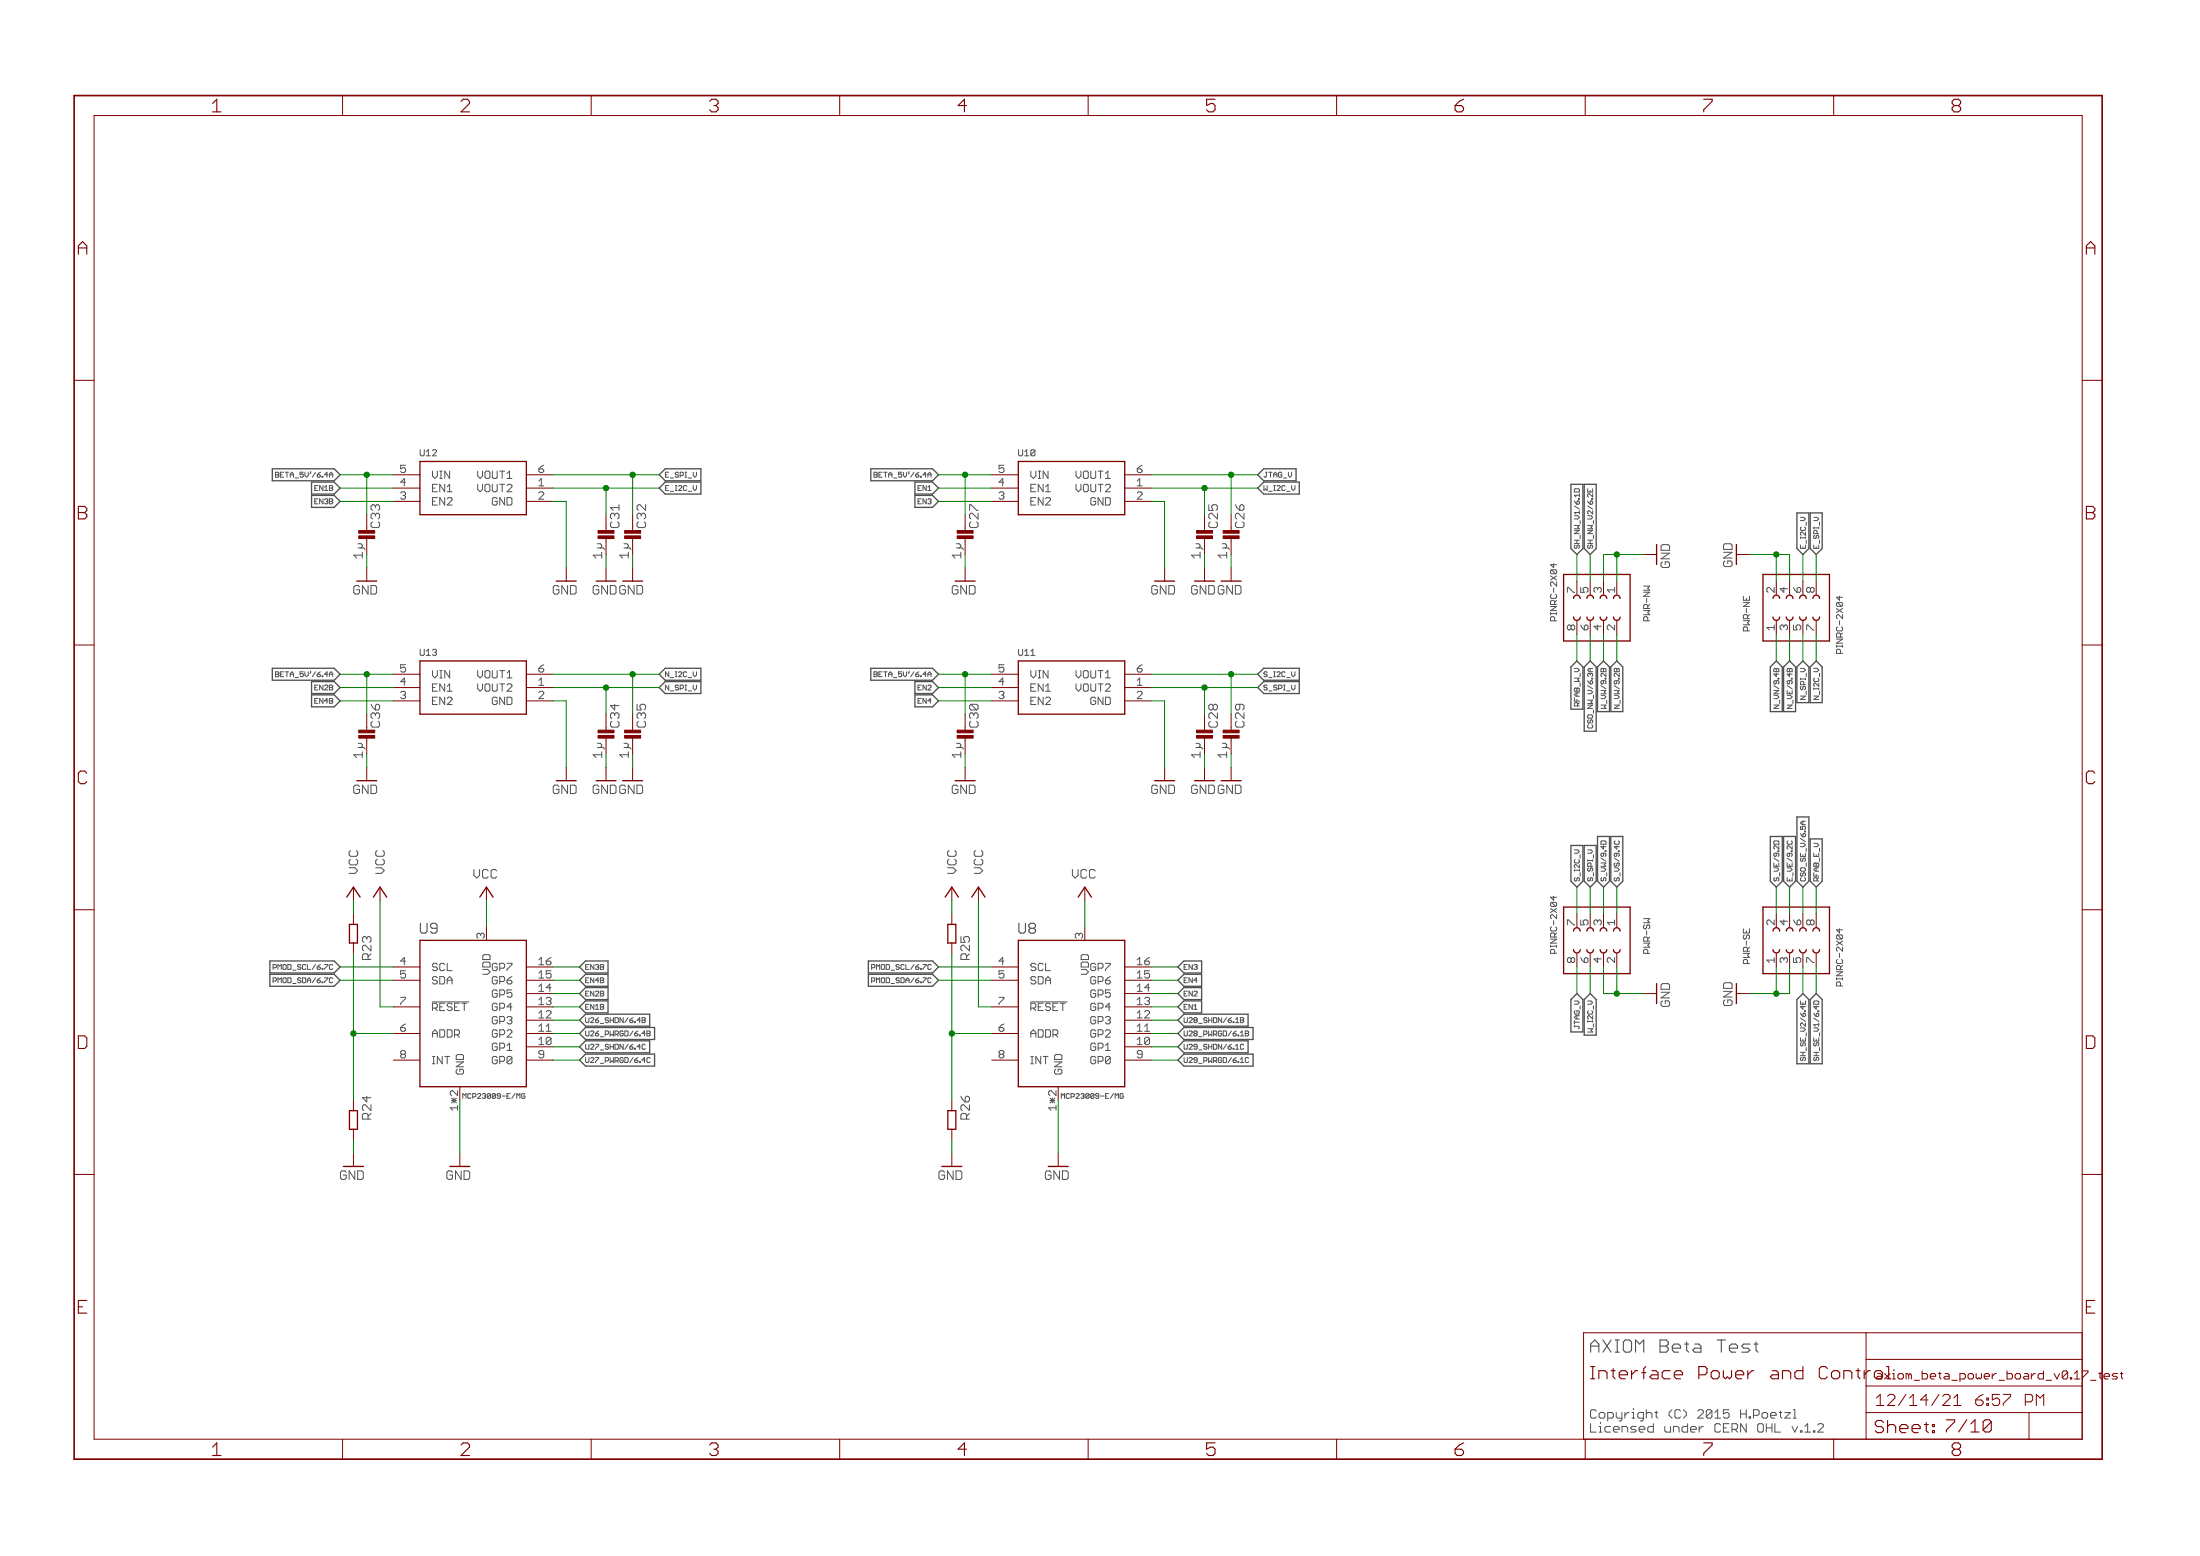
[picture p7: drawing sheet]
<svg xmlns="http://www.w3.org/2000/svg" width="420mm" height="297mm" viewBox="0 0 420 297" stroke-linecap="round" stroke-linejoin="round" font-family="sans-serif">
<g fill="none" stroke="#505050" stroke-width=".19">
<path d="M333 119.9v.5h1.1M333.7 119.9v.5M300.7 134.3v.5h.9M301.3 134.3v.5M303.2 138.5v.3l.2 .2h.6l.2-.2v-.3M52.2 184.7h.4M52.2 187.3h.4M52.6 184.1h-.4v1M52.6 186.7h-.4v.9M82.5 191.3h7.1M123.1 199.3l.1 .2M123.1 194.3l.1 .1-.1 .4 .1 .3-.1 .1"/>
<path d="M124 196.8l.2 .2-.2 .3 .2 .3-.2 .2M166.5 184.7h.4M166.5 187.3h.4M166.9 184.1h-.4v1M166.9 186.7h-.4v.9M196.8 191.3h7M237.4 199.3l.1 .2M237.4 194.3l.1 .1-.1 .4 .1 .3-.1 .1M238.3 196.8l.2 .2-.2 .3 .2 .3-.2 .2M301.6 196.2l-.1 .2M333 183.3v.6h1.1M333.7 183.3v.6"/>
<path d="M89 208.8l-.3 .3-.3-.3v.9M123.2 200.1l-.1 .2M123.7 201.9h.3l.2 .2M124.2 202.7l-.2 .1h-.3M203.3 208.8l-.3 .3-.3-.3v.9M237.5 200.1l-.1 .2M238 201.9h.3l.2 .2M238.5 202.7l-.2 .1h-.3M343.9 202v.3l.1 .2 .3-.2v-.3M344.8 202v.3l-.2 .2M346.4 202v.3l.2 .2 .3-.2v-.3M347.3 202v.3l-.1 .2"/>
<path d="M347.4 271.8h.6l.2 .2v.3l-1 1.1h1"/>
</g>
<g fill="none" stroke="#505050" stroke-width=".25">
<path d="M52 89.5h11.8l1.2 1.1-1.2 1.2h-11.8zM59.5 94.6h4.3l1.2 1.1-1.2 1.2h-4.3zM59.5 92h4.3l1.2 1.2-1.2 1.1h-4.3zM125.9 93.2l1.1-1.2h6.9v2.3h-6.9zM125.9 90.6l1.1-1.1h6.9v2.3h-6.9zM166.3 89.5h11.8l1.1 1.1-1.1 1.2h-11.8zM174.7 94.6h3.4l1.1 1.1-1.1 1.2h-3.4zM174.7 92h3.4l1.1 1.2-1.1 1.1h-3.4zM240.2 93.2l1.1-1.2h6.8v2.3h-6.8zM240.2 90.6l1.1-1.1h6.2v2.3h-6.2zM300 92.5h2.3v12.2l-1.1 1.2-1.2-1.2zM302.6 92.5h2.2v12.2l-1.1 1.2-1.1-1.2z"/>
<path d="M343.2 97.9h2.3v6.8l-1.2 1.2-1.1-1.2zM345.7 97.9h2.3v6.8l-1.1 1.2-1.2-1.2zM52 127.6h11.8l1.2 1.1-1.2 1.2h-11.8zM59.5 130.1h4.3l1.2 1.2-1.2 1.1h-4.3zM59.5 132.7h4.3l1.2 1.1-1.2 1.1h-4.3zM125.9 128.7l1.1-1.1h6.9v2.3h-6.9zM127 130.1h6.9v2.3h-6.9l-1.1-1.1zM166.3 127.6h11.8l1.1 1.1-1.1 1.2h-11.8zM174.7 132.7h3.4l1.1 1.1-1.1 1.1h-3.4zM174.7 130.1h3.4l1.1 1.2-1.1 1.1h-3.4zM240.2 128.7l1.1-1.1h6.8v2.3h-6.8zM241.3 130.1h6.8v2.3h-6.8l-1.1-1.1z"/>
<path d="M301.2 126.2l1.1 1.1v8.1h-2.3v-8.1zM303.7 126.2l1.1 1.1v12.3h-2.2v-12.3zM306.2 126.2l1.2 1.1v8.5h-2.3v-8.5zM308.8 126.2l1.1 1.1v8.5h-2.3v-8.5zM339.2 126.2l1.2 1.1v8.5h-2.3v-8.5zM341.8 126.2l1.1 1.1v8.5h-2.3v-8.5zM344.3 126.2l1.2 1.1v6.8h-2.3v-6.8zM346.9 126.2l1.1 1.1v6.8h-2.3v-6.8zM305.1 159.7h2.3v8.5l-1.2 1.2-1.1-1.2zM307.6 159.7h2.3v8.5l-1.1 1.2-1.2-1.2zM338.1 159.7h2.3v8.5l-1.2 1.2-1.1-1.2zM340.6 159.7h2.3v8.5l-1.1 1.2-1.2-1.2z"/>
<path d="M343.2 156h2.3v12.2l-1.2 1.2-1.1-1.2zM300 161.4h2.3v6.8l-1.1 1.2-1.2-1.2zM302.6 161.4h2.2v6.8l-1.1 1.2-1.1-1.2zM345.7 160.1h2.3v8.1l-1.1 1.2-1.2-1.2zM51.5 183.5h12.3l1.2 1.1-1.2 1.1h-12.3zM51.5 186h12.3l1.2 1.1-1.2 1.2h-12.3zM110.7 184.6l1.1-1.1h4.3v2.2h-4.3zM110.7 187.1l1.1-1.1h4.3v2.3h-4.3zM110.7 189.7l1.1-1.2h4.3v2.3h-4.3zM110.7 192.2l1.1-1.1h4.3v2.3h-4.3zM110.7 197.3l1.1-1.1h13.2v2.2h-13.2zM111.8 198.7h12.3v2.3h-12.3l-1.1-1.2z"/>
<path d="M111.8 193.6h12.3v2.3h-12.3l-1.1-1.1zM165.8 183.5h12.3l1.1 1.1-1.1 1.1h-12.3zM165.8 186h12.3l1.1 1.1-1.1 1.2h-12.3zM225 197.3l1.1-1.1h13.2v2.2h-13.2zM225 199.8l1.1-1.1h12.3v2.3h-12.3zM226.1 183.5h3.4v2.2h-3.4l-1.1-1.1zM226.1 186h3.4v2.3h-3.4l-1.1-1.2zM226.1 188.5h3.4v2.3h-3.4l-1.1-1.1zM226.1 191.1h3.4v2.3h-3.4l-1.1-1.2zM226.1 193.6h12.3v2.3h-12.3l-1.1-1.1zM301.2 189.7l1.1 1.1v6.2h-2.3v-6.2zM303.7 189.7l1.1 1.1v6.8h-2.2v-6.8z"/>
<path d="M344.3 189.7l1.2 1.1v12.3h-2.3v-12.3zM346.9 189.7l1.1 1.1v12.3h-2.3v-12.3zM110.7 202.4l1.1-1.2h13.2v2.3h-13.2zM225 202.4l1.1-1.2h13.2v2.3h-13.2z"/>
</g>
<g fill="none" stroke="#800000" stroke-width=".25">
<path d="M80.2 88.1h20.3v10.2h-20.3zM194.5 88.1h20.3v10.2h-20.3zM298.6 109.7h12.7v12.7h-12.7zM300.5 114.2a.63 .63 0 0 1 .7-.6 .63 .63 0 0 1 .6 .6M300.5 117.8a.63 .63 0 0 0 .7 .6 .63 .63 0 0 0 .6-.6M303.1 114.2a.63 .63 0 0 1 .6-.6 .63 .63 0 0 1 .6 .6M303.1 117.8a.63 .63 0 0 0 .6 .6 .63 .63 0 0 0 .6-.6M305.6 114.2a.63 .63 0 0 1 .6-.6 .63 .63 0 0 1 .7 .6M305.6 117.8a.63 .63 0 0 0 .6 .6 .63 .63 0 0 0 .7-.6M308.1 114.2a.63 .63 0 0 1 .7-.6 .63 .63 0 0 1 .6 .6M308.1 117.8a.63 .63 0 0 0 .7 .6 .63 .63 0 0 0 .6-.6M336.7 109.7h12.7v12.7h-12.7z"/>
<path d="M338.6 117.8a.63 .63 0 0 0 .6 .6 .63 .63 0 0 0 .7-.6M338.6 114.2a.63 .63 0 0 1 .6-.6 .63 .63 0 0 1 .7 .6M341.1 117.8a.63 .63 0 0 0 .7 .6 .63 .63 0 0 0 .6-.6M341.1 114.2a.63 .63 0 0 1 .7-.6 .63 .63 0 0 1 .6 .6M343.7 117.8a.63 .63 0 0 0 .6 .6 .63 .63 0 0 0 .7-.6M343.7 114.2a.63 .63 0 0 1 .6-.6 .63 .63 0 0 1 .7 .6M346.2 117.8a.63 .63 0 0 0 .7 .6 .63 .63 0 0 0 .6-.6M346.2 114.2a.63 .63 0 0 1 .7-.6 .63 .63 0 0 1 .6 .6M80.2 126.2h20.3v10.1h-20.3zM194.5 126.2h20.3v10.1h-20.3zM66.2 171.3l1.3-1.9 1.3 1.9M66.7 176.5h1.6v3.5h-1.6z"/>
<path d="M71.3 171.3l1.3-1.9 1.3 1.9M80.2 179.5h20.3v28h-20.3zM91.6 171.3l1.3-1.9 1.3 1.9M180.5 171.3l1.3-1.9 1.2 1.9M181 176.5h1.5v3.5h-1.5zM185.6 171.3l1.3-1.9 1.2 1.9M194.5 179.5h20.3v28h-20.3zM205.9 171.3l1.3-1.9 1.2 1.9M298.6 173.2h12.7v12.7h-12.7zM300.5 177.7a.63 .63 0 0 1 .7-.6 .63 .63 0 0 1 .6 .6M303.1 177.7a.63 .63 0 0 1 .6-.6 .63 .63 0 0 1 .6 .6M305.6 177.7a.63 .63 0 0 1 .6-.6 .63 .63 0 0 1 .7 .6"/>
<path d="M308.1 177.7a.63 .63 0 0 1 .7-.6 .63 .63 0 0 1 .6 .6M336.7 173.2h12.7v12.7h-12.7zM338.6 177.7a.63 .63 0 0 1 .6-.6 .63 .63 0 0 1 .7 .6M341.1 177.7a.63 .63 0 0 1 .7-.6 .63 .63 0 0 1 .6 .6M343.7 177.7a.63 .63 0 0 1 .6-.6 .63 .63 0 0 1 .7 .6M346.2 177.7a.63 .63 0 0 1 .7-.6 .63 .63 0 0 1 .6 .6M300.5 181.3a.63 .63 0 0 0 .7 .6 .63 .63 0 0 0 .6-.6M303.1 181.3a.63 .63 0 0 0 .6 .6 .63 .63 0 0 0 .6-.6M305.6 181.3a.63 .63 0 0 0 .6 .6 .63 .63 0 0 0 .7-.6M308.1 181.3a.63 .63 0 0 0 .7 .6 .63 .63 0 0 0 .6-.6M338.6 181.3a.63 .63 0 0 0 .6 .6 .63 .63 0 0 0 .7-.6M341.1 181.3a.63 .63 0 0 0 .7 .6 .63 .63 0 0 0 .6-.6"/>
<path d="M343.7 181.3a.63 .63 0 0 0 .6 .6 .63 .63 0 0 0 .7-.6M346.2 181.3a.63 .63 0 0 0 .7 .6 .63 .63 0 0 0 .6-.6M66.7 212h1.6v3.6h-1.6zM181 212h1.5v3.6h-1.5z"/>
</g>
<g fill="none" stroke="#800000" stroke-width=".19">
<path d="M65.4 18.2v3.9M112.9 18.2v3.9M160.4 18.2v3.9M207.8 18.2v3.9M255.3 18.2v3.9M302.7 18.2v3.9M350.2 18.2v3.9M18 22.1h379.7v252.6h-379.7zM14.2 72.6h3.8M397.7 72.6h3.8M75.1 90.6h5.1M75.1 93.2h5.1"/>
<path d="M75.1 95.7h5.1M100.5 90.6h5.1M100.5 93.2h5.1M100.5 95.7h5.1M189.4 90.6h5.1M189.4 93.2h5.1M189.4 95.7h5.1M214.8 90.6h5.1M214.8 93.2h5.1M214.8 95.7h5.1M70 108.4v2.5M108.1 108.4v2.5"/>
<path d="M115.7 108.4v2.5M120.8 108.4v2.5M184.3 108.4v2.5M222.4 108.4v2.5M230 108.4v2.5M235.1 108.4v2.5M301.2 110.9v2.6M301.2 118.6v2.5M303.7 110.9v2.6M303.7 118.6v2.5M306.2 110.9v2.6M306.2 118.6v2.5"/>
<path d="M308.8 110.9v2.6M308.8 118.6v2.5M313.9 105.9h2.5M331.6 105.9h2.6M339.2 110.9v2.6M339.2 118.6v2.5M341.8 110.9v2.6M341.8 118.6v2.5M344.3 110.9v2.6M344.3 118.6v2.5M346.9 110.9v2.6M346.9 118.6v2.5"/>
<path d="M14.2 123.1h3.8M75.1 128.7h5.1M75.1 131.3h5.1M75.1 133.8h5.1M100.5 128.7h5.1M100.5 131.3h5.1M100.5 133.8h5.1M189.4 128.7h5.1M189.4 131.3h5.1M189.4 133.8h5.1M214.8 128.7h5.1M214.8 131.3h5.1"/>
<path d="M214.8 133.8h5.1M397.7 123.1h3.8M70 146.5v2.5M108.1 146.5v2.5M115.7 146.5v2.5M120.8 146.5v2.5M184.3 146.5v2.5M222.4 146.5v2.5M230 146.5v2.5M235.1 146.5v2.5M14.2 173.7h3.8M67.5 169.4v2.5"/>
<path d="M67.5 174.4v2.1M72.6 169.4v2.5M92.9 169.4v2.5M92.9 177v2.5M181.8 169.4v2.5M181.8 174.4v2.1M186.9 169.4v2.5M207.2 169.4v2.5M207.2 177v2.5M301.2 174.4v2.6M303.7 174.4v2.6M306.2 174.4v2.6"/>
<path d="M308.8 174.4v2.6M339.2 174.4v2.6M341.8 174.4v2.6M344.3 174.4v2.6M346.9 174.4v2.6M397.7 173.7h3.8M67.5 180v2.1M75.1 184.6h5.1M75.1 197.3h5.1M75.1 192.2h5.1M75.1 187.1h5.1M100.5 184.6h5.1"/>
<path d="M100.5 197.3h5.1M100.5 192.2h5.1M100.5 187.1h5.1M100.5 199.8h5.1M100.5 194.8h5.1M100.5 189.7h5.1M181.8 180v2.1M189.4 184.6h5.1M189.4 197.3h5.1M189.4 192.2h5.1M189.4 187.1h5.1M214.8 184.6h5.1"/>
<path d="M214.8 197.3h5.1M214.8 192.2h5.1M214.8 187.1h5.1M214.8 199.8h5.1M214.8 194.8h5.1M214.8 189.7h5.1M301.2 182.1v2.5M303.7 182.1v2.5M306.2 182.1v2.5M308.8 182.1v2.5M313.9 189.7h2.5M331.6 189.7h2.6"/>
<path d="M339.2 182.1v2.5M341.8 182.1v2.5M344.3 182.1v2.5M346.9 182.1v2.5M67.5 210v2M67.5 215.6v2M75.1 202.4h5.1M100.5 202.4h5.1M181.8 210v2M181.8 215.6v2M189.4 202.4h5.1M214.8 202.4h5.1"/>
<path d="M14.2 224.2h3.8M67.5 220.1v2.6M87.8 220.1v2.6M181.8 220.1v2.6M202.1 220.1v2.6M397.7 224.2h3.8M356.4 254.4v5.1h41.3M397.7 254.4h-95.3v20.3M65.4 274.7v3.9M112.9 274.7v3.9M160.4 274.7v3.9M207.8 274.7v3.9"/>
<path d="M255.3 274.7v3.9M302.7 274.7v3.9M350.2 274.7v3.9M356.4 269.7h41.3M387.5 269.7v5M397.7 264.6h-41.3v10.1"/>
</g>
<g fill="#800000" stroke="#800000" stroke-width=".19">
<path d="M114.2 102.3h3.1v.5h-3.1z"/>
<path d="M114.2 101.3h3.1v.5h-3.1z"/>
<path d="M119.3 102.3h3v.5h-3z"/>
<path d="M119.3 101.3h3v.5h-3z"/>
<path d="M68.5 102.3h3.1v.5h-3.1z"/>
<path d="M68.5 101.3h3.1v.5h-3.1z"/>
<path d="M114.2 140.4h3.1v.5h-3.1z"/>
<path d="M114.2 139.4h3.1v.5h-3.1z"/>
<path d="M119.3 140.4h3v.5h-3z"/>
<path d="M119.3 139.4h3v.5h-3z"/>
<path d="M68.5 140.4h3.1v.5h-3.1z"/>
<path d="M68.5 139.4h3.1v.5h-3.1z"/>
<path d="M228.5 102.3h3.1v.5h-3.1z"/>
<path d="M228.5 101.3h3.1v.5h-3.1z"/>
<path d="M233.6 102.3h3v.5h-3z"/>
<path d="M233.6 101.3h3v.5h-3z"/>
<path d="M182.8 102.3h3v.5h-3z"/>
<path d="M182.8 101.3h3v.5h-3z"/>
<path d="M228.5 140.4h3.1v.5h-3.1z"/>
<path d="M228.5 139.4h3.1v.5h-3.1z"/>
<path d="M233.6 140.4h3v.5h-3z"/>
<path d="M233.6 139.4h3v.5h-3z"/>
<path d="M182.8 140.4h3v.5h-3z"/>
<path d="M182.8 139.4h3v.5h-3z"/>
</g>
<path d="M14.2 18.2h387.3v260.4h-387.3z" fill="none" stroke="#800000" stroke-width=".32"/>
<g fill="none" stroke="#008000" stroke-width=".19">
<path d="M65 95.7h10.1M65 93.2h10.1M65 90.6h10.1M70 90.6v7.7M105.6 95.7h2.5v12.7M105.6 93.2h20.3M105.6 90.6h20.3M115.7 93.2v5.1M120.8 90.6v7.7M179.2 95.7h10.2M179.2 93.2h10.2M179.2 90.6h10.2"/>
<path d="M184.3 90.6v7.7M219.9 95.7h2.5v12.7M219.9 93.2h20.3M219.9 90.6h20.3M230 93.2v5.1M235.1 90.6v7.7M70 105.9v2.5M115.7 105.9v2.5M120.8 105.9v2.5M184.3 105.9v2.5M230 105.9v2.5M235.1 105.9v2.5"/>
<path d="M301.2 105.9v5M303.7 105.9v5M308.8 105.9v5M313.9 105.9h-7.7v5M334.2 105.9h7.6v5M339.2 105.9v5M344.3 105.9v5M346.9 105.9v5M65 133.8h10.1M65 131.3h10.1M65 128.7h10.1M70 128.7v7.6"/>
<path d="M105.6 133.8h2.5v12.7M105.6 131.3h20.3M105.6 128.7h20.3M115.7 131.3v5M120.8 128.7v7.6M179.2 133.8h10.2M179.2 131.3h10.2M179.2 128.7h10.2M184.3 128.7v7.6M219.9 133.8h2.5v12.7M219.9 131.3h20.3M219.9 128.7h20.3"/>
<path d="M230 131.3v5M235.1 128.7v7.6M301.2 121.1v5.1M303.7 121.1v5.1M306.2 121.1v5.1M308.8 121.1v5.1M339.2 121.1v5.1M341.8 121.1v5.1M344.3 121.1v5.1M346.9 121.1v5.1M70 144v2.5M115.7 144v2.5"/>
<path d="M120.8 144v2.5M184.3 144v2.5M230 144v2.5M235.1 144v2.5M67.5 171.9v2.5M72.6 171.9v20.3h2.5M92.9 171.9v5.1M181.8 171.9v2.5M186.9 171.9v20.3h2.5M207.2 171.9v5.1M301.2 169.4v5M303.7 169.4v5"/>
<path d="M306.2 169.4v5M308.8 169.4v5M339.2 169.4v5M341.8 169.4v5M344.3 169.4v5M346.9 169.4v5M65 184.6h10.1M65 187.1h10.1M67.5 182.1v27.9M67.5 197.3h7.6M105.6 184.6h5.1M105.6 187.1h5.1"/>
<path d="M105.6 189.7h5.1M105.6 192.2h5.1M105.6 197.3h5.1M105.6 199.8h5.1M105.6 194.8h5.1M179.2 184.6h10.2M179.2 187.1h10.2M181.8 182.1v27.9M181.8 197.3h7.6M219.9 184.6h5.1M219.9 187.1h5.1M219.9 189.7h5.1"/>
<path d="M219.9 192.2h5.1M219.9 197.3h5.1M219.9 199.8h5.1M219.9 194.8h5.1M301.2 184.6v5.1M303.7 184.6v5.1M306.2 184.6v5.1h7.7M308.8 184.6v5.1M339.2 184.6v5.1M341.8 184.6v5.1h-7.6M344.3 184.6v5.1M346.9 184.6v5.1"/>
<path d="M67.5 217.6v2.5M87.8 210v10.1M105.6 202.4h5.1M181.8 217.6v2.5M202.1 210v10.1M219.9 202.4h5.1"/>
</g>
<g fill="#008000" stroke="#008000" stroke-width=".19">
<circle cx="308.8" cy="105.9" r=".51"/>
<circle cx="339.2" cy="189.7" r=".51"/>
<circle cx="308.8" cy="189.7" r=".51"/>
<circle cx="339.2" cy="105.9" r=".51"/>
<circle cx="70" cy="90.6" r=".51"/>
<circle cx="70" cy="128.7" r=".51"/>
<circle cx="184.3" cy="90.6" r=".51"/>
<circle cx="184.3" cy="128.7" r=".51"/>
<circle cx="67.5" cy="197.3" r=".51"/>
<circle cx="181.8" cy="197.3" r=".51"/>
<circle cx="230" cy="93.2" r=".51"/>
<circle cx="235.1" cy="90.6" r=".51"/>
<circle cx="230" cy="131.3" r=".51"/>
<circle cx="235.1" cy="128.7" r=".51"/>
<circle cx="120.8" cy="90.6" r=".51"/>
<circle cx="115.7" cy="93.2" r=".51"/>
<circle cx="115.7" cy="131.3" r=".51"/>
<circle cx="120.8" cy="128.7" r=".51"/>
</g>
<g font-size="3.7" fill="#800000">
<text x="40.5" y="21.4">1</text>
<text x="88" y="21.4">2</text>
<text x="135.5" y="21.4">3</text>
<text x="182.9" y="21.4">4</text>
<text x="230.4" y="21.4">5</text>
<text x="277.8" y="21.4">6</text>
<text x="325.3" y="21.4">7</text>
<text x="372.8" y="21.4">8</text>
<text x="14.9" y="48.6">A</text>
<text x="398.4" y="48.6">A</text>
<text x="14.9" y="99.2">B</text>
<text x="398.4" y="99.2">B</text>
<text x="14.9" y="149.7">C</text>
<text x="398.4" y="149.7">C</text>
<text x="14.9" y="200.2">D</text>
<text x="398.4" y="200.2">D</text>
<text x="14.9" y="250.8">E</text>
<text x="398.4" y="250.8">E</text>
<text x="40.5" y="277.9">1</text>
<text x="88" y="277.9">2</text>
<text x="135.5" y="277.9">3</text>
<text x="182.9" y="277.9">4</text>
<text x="230.4" y="277.9">5</text>
<text x="277.8" y="277.9">6</text>
<text x="325.3" y="277.9">7</text>
<text x="372.8" y="277.9">8</text>
</g>
<text font-size="3.6" fill="#505050" x="303.6" y="258.2">AXIOM Beta Test</text>
<g font-size="3.6" fill="#800000">
<text x="303.6" y="263.3">Interface Power and Control</text>
<text x="358" y="273.6">Sheet: 7/10</text>
</g>
<g font-size="3.2" fill="#800000">
<text x="358.2" y="268.4">12/14/21</text>
<text x="375.8" y="268.4">6:57 PM</text>
</g>
<g font-size="2.9" fill="#505050">
<text x="80.1" y="178.2">U9</text>
<text x="194.4" y="178.2">U8</text>
</g>
<g font-size="2.5" fill="#800000">
<text x="72.5" y="100.8" transform="rotate(-90 72.5 100.8)">C33</text>
<text x="118.2" y="100.8" transform="rotate(-90 118.2 100.8)">C31</text>
<text x="123.3" y="100.8" transform="rotate(-90 123.3 100.8)">C32</text>
<text x="186.8" y="100.8" transform="rotate(-90 186.8 100.8)">C27</text>
<text x="232.5" y="100.8" transform="rotate(-90 232.5 100.8)">C25</text>
<text x="237.6" y="100.8" transform="rotate(-90 237.6 100.8)">C26</text>
<text x="69.2" y="106.3" transform="rotate(-90 69.2 106.3)">1µ</text>
<text x="114.9" y="106.3" transform="rotate(-90 114.9 106.3)">1µ</text>
<text x="120" y="106.3" transform="rotate(-90 120 106.3)">1µ</text>
<text x="183.5" y="106.3" transform="rotate(-90 183.5 106.3)">1µ</text>
<text x="229.2" y="106.3" transform="rotate(-90 229.2 106.3)">1µ</text>
<text x="234.3" y="106.3" transform="rotate(-90 234.3 106.3)">1µ</text>
<text x="330.8" y="107.8" transform="rotate(-90 330.8 107.8)">GND</text>
<text x="67.4" y="113.5">GND</text>
<text x="105.5" y="113.5">GND</text>
<text x="113.1" y="113.5">GND GND</text>
<text x="181.7" y="113.5">GND</text>
<text x="219.8" y="113.5">GND</text>
<text x="227.4" y="113.5">GND GND</text>
<text x="318.9" y="108.4" transform="rotate(-90 318.9 108.4)">GND</text>
<text x="72.5" y="138.9" transform="rotate(-90 72.5 138.9)">C36</text>
<text x="118.2" y="138.9" transform="rotate(-90 118.2 138.9)">C34</text>
<text x="123.3" y="138.9" transform="rotate(-90 123.3 138.9)">C35</text>
<text x="186.8" y="138.9" transform="rotate(-90 186.8 138.9)">C30</text>
<text x="232.5" y="138.9" transform="rotate(-90 232.5 138.9)">C28</text>
<text x="237.6" y="138.9" transform="rotate(-90 237.6 138.9)">C29</text>
<text x="69.2" y="144.4" transform="rotate(-90 69.2 144.4)">1µ</text>
<text x="114.9" y="144.4" transform="rotate(-90 114.9 144.4)">1µ</text>
<text x="120" y="144.4" transform="rotate(-90 120 144.4)">1µ</text>
<text x="183.5" y="144.4" transform="rotate(-90 183.5 144.4)">1µ</text>
<text x="229.2" y="144.4" transform="rotate(-90 229.2 144.4)">1µ</text>
<text x="234.3" y="144.4" transform="rotate(-90 234.3 144.4)">1µ</text>
<text x="67.4" y="151.6">GND</text>
<text x="105.5" y="151.6">GND</text>
<text x="113.1" y="151.6">GND GND</text>
<text x="181.7" y="151.6">GND</text>
<text x="219.8" y="151.6">GND</text>
<text x="227.4" y="151.6">GND GND</text>
<text x="330.8" y="191.6" transform="rotate(-90 330.8 191.6)">GND</text>
<text x="318.9" y="192.2" transform="rotate(-90 318.9 192.2)">GND</text>
<text x="64.9" y="225.2">GND</text>
<text x="85.2" y="225.2">GND</text>
<text x="179.2" y="225.2">GND</text>
<text x="199.5" y="225.2">GND</text>
</g>
<g font-size="2.5" fill="#505050">
<text x="68.3" y="166.8" transform="rotate(-90 68.3 166.8)">VCC</text>
<text x="73.4" y="166.8" transform="rotate(-90 73.4 166.8)">VCC</text>
<text x="90.6" y="167.7">VCC</text>
<text x="182.6" y="166.8" transform="rotate(-90 182.6 166.8)">VCC</text>
<text x="187.7" y="166.8" transform="rotate(-90 187.7 166.8)">VCC</text>
<text x="204.9" y="167.7">VCC</text>
<text x="70.9" y="183" transform="rotate(-90 70.9 183)">R23</text>
<text x="185.1" y="183" transform="rotate(-90 185.1 183)">R25</text>
<text x="70.9" y="213.5" transform="rotate(-90 70.9 213.5)">R24</text>
<text x="185.1" y="213.5" transform="rotate(-90 185.1 213.5)">R26</text>
<text x="303.6" y="270.8">Copyright (C) 2015 H.Poetzl</text>
<text x="303.6" y="273.5">Licensed under CERN OHL v.1.2</text>
</g>
<g font-size="2.3" fill="#800000">
<text x="358.2" y="263.3">axiom_beta_power_board_v0.17</text>
<text x="397.9" y="263.3">_test</text>
</g>
<g font-size="2.1" fill="#505050">
<text x="76.5" y="90.3">5</text>
<text x="76.5" y="92.8">4</text>
<text x="76.5" y="95.4">3</text>
<text x="82.5" y="91.4">VIN</text>
<text x="82.5" y="93.9">EN1</text>
<text x="91.7" y="91.4">VOUT1</text>
<text x="91.7" y="93.9">VOUT2</text>
<text x="102.8" y="90.3">6</text>
<text x="102.8" y="92.8">1</text>
<text x="102.8" y="95.4">2</text>
<text x="190.8" y="90.3">5</text>
<text x="190.8" y="92.8">4</text>
<text x="190.8" y="95.4">3</text>
<text x="196.8" y="91.4">VIN</text>
<text x="196.8" y="93.9">EN1</text>
<text x="205.9" y="91.4">VOUT1</text>
<text x="205.9" y="93.9">VOUT2</text>
<text x="217.1" y="90.3">6</text>
<text x="217.1" y="92.8">1</text>
<text x="217.1" y="95.4">2</text>
<text x="82.5" y="96.5">EN2</text>
<text x="94.2" y="96.5">GND</text>
<text x="196.8" y="96.5">EN2</text>
<text x="208.5" y="96.5">GND</text>
<text x="300.7" y="113.1" transform="rotate(-90 300.7 113.1)">7</text>
<text x="303.3" y="113.1" transform="rotate(-90 303.3 113.1)">5</text>
<text x="305.8" y="113.1" transform="rotate(-90 305.8 113.1)">3</text>
<text x="308.4" y="113.1" transform="rotate(-90 308.4 113.1)">1</text>
<text x="338.8" y="113.1" transform="rotate(-90 338.8 113.1)">2</text>
<text x="341.4" y="113.1" transform="rotate(-90 341.4 113.1)">4</text>
<text x="343.9" y="113.1" transform="rotate(-90 343.9 113.1)">6</text>
<text x="346.4" y="113.1" transform="rotate(-90 346.4 113.1)">8</text>
<text x="300.7" y="120.2" transform="rotate(-90 300.7 120.2)">8</text>
<text x="303.3" y="120.2" transform="rotate(-90 303.3 120.2)">6</text>
<text x="305.8" y="120.2" transform="rotate(-90 305.8 120.2)">4</text>
<text x="308.4" y="120.2" transform="rotate(-90 308.4 120.2)">2</text>
<text x="338.8" y="120.2" transform="rotate(-90 338.8 120.2)">1</text>
<text x="341.4" y="120.2" transform="rotate(-90 341.4 120.2)">3</text>
<text x="343.9" y="120.2" transform="rotate(-90 343.9 120.2)">5</text>
<text x="346.4" y="120.2" transform="rotate(-90 346.4 120.2)">7</text>
<text x="76.5" y="128.4">5</text>
<text x="76.5" y="130.9">4</text>
<text x="82.5" y="129.5">VIN</text>
<text x="91.7" y="129.5">VOUT1</text>
<text x="102.8" y="128.4">6</text>
<text x="102.8" y="130.9">1</text>
<text x="190.8" y="128.4">5</text>
<text x="190.8" y="130.9">4</text>
<text x="196.8" y="129.5">VIN</text>
<text x="205.9" y="129.5">VOUT1</text>
<text x="217.1" y="128.4">6</text>
<text x="217.1" y="130.9">1</text>
<text x="76.5" y="133.4">3</text>
<text x="82.5" y="132">EN1</text>
<text x="82.5" y="134.6">EN2</text>
<text x="91.7" y="132">VOUT2</text>
<text x="94.2" y="134.6">GND</text>
<text x="102.8" y="133.4">2</text>
<text x="190.8" y="133.4">3</text>
<text x="196.8" y="132">EN1</text>
<text x="196.8" y="134.6">EN2</text>
<text x="205.9" y="132">VOUT2</text>
<text x="208.5" y="134.6">GND</text>
<text x="217.1" y="133.4">2</text>
<text x="92.5" y="179.2" transform="rotate(-90 92.5 179.2)">3</text>
<text x="206.8" y="179.2" transform="rotate(-90 206.8 179.2)">3</text>
<text x="300.7" y="176.6" transform="rotate(-90 300.7 176.6)">7</text>
<text x="303.3" y="176.6" transform="rotate(-90 303.3 176.6)">5</text>
<text x="305.8" y="176.6" transform="rotate(-90 305.8 176.6)">3</text>
<text x="308.4" y="176.6" transform="rotate(-90 308.4 176.6)">1</text>
<text x="338.8" y="176.6" transform="rotate(-90 338.8 176.6)">2</text>
<text x="341.4" y="176.6" transform="rotate(-90 341.4 176.6)">4</text>
<text x="343.9" y="176.6" transform="rotate(-90 343.9 176.6)">6</text>
<text x="346.4" y="176.6" transform="rotate(-90 346.4 176.6)">8</text>
<text x="76.5" y="184.2">4</text>
<text x="82.5" y="185.4">SCL</text>
<text x="93.6" y="185.7" transform="rotate(-90 93.6 185.7)">VDD</text>
<text x="94.2" y="185.4">GP7</text>
<text x="102.8" y="184.2">16</text>
<text x="190.8" y="184.2">4</text>
<text x="196.8" y="185.4">SCL</text>
<text x="207.9" y="185.7" transform="rotate(-90 207.9 185.7)">VDD</text>
<text x="208.5" y="185.4">GP7</text>
<text x="217.1" y="184.2">16</text>
<text x="300.7" y="183.7" transform="rotate(-90 300.7 183.7)">8</text>
<text x="303.3" y="183.7" transform="rotate(-90 303.3 183.7)">6</text>
<text x="305.8" y="183.7" transform="rotate(-90 305.8 183.7)">4</text>
<text x="308.4" y="183.7" transform="rotate(-90 308.4 183.7)">2</text>
<text x="338.8" y="183.7" transform="rotate(-90 338.8 183.7)">1</text>
<text x="341.4" y="183.7" transform="rotate(-90 341.4 183.7)">3</text>
<text x="343.9" y="183.7" transform="rotate(-90 343.9 183.7)">5</text>
<text x="346.4" y="183.7" transform="rotate(-90 346.4 183.7)">7</text>
<text x="76.5" y="191.9">7</text>
<text x="76.5" y="186.8">5</text>
<text x="82.5" y="187.9">SDA</text>
<text x="94.2" y="190.4">GP5</text>
<text x="94.2" y="187.9">GP6</text>
<text x="102.8" y="191.9">13</text>
<text x="102.8" y="189.3">14</text>
<text x="102.8" y="186.8">15</text>
<text x="190.8" y="191.9">7</text>
<text x="190.8" y="186.8">5</text>
<text x="196.8" y="187.9">SDA</text>
<text x="208.5" y="190.4">GP5</text>
<text x="208.5" y="187.9">GP6</text>
<text x="217.1" y="191.9">13</text>
<text x="217.1" y="189.3">14</text>
<text x="217.1" y="186.8">15</text>
<text x="76.5" y="196.9">6</text>
<text x="82.5" y="193">RESET</text>
<text x="94.2" y="195.5">GP3</text>
<text x="94.2" y="193">GP4</text>
<text x="102.8" y="196.9">11</text>
<text x="102.8" y="194.4">12</text>
<text x="190.8" y="196.9">6</text>
<text x="196.8" y="193">RESET</text>
<text x="208.5" y="195.5">GP3</text>
<text x="208.5" y="193">GP4</text>
<text x="217.1" y="196.9">11</text>
<text x="217.1" y="194.4">12</text>
<text x="76.5" y="202">8</text>
<text x="82.5" y="198">ADDR</text>
<text x="82.5" y="203.1">INT</text>
<text x="94.2" y="203.1">GP0</text>
<text x="94.2" y="200.6">GP1</text>
<text x="94.2" y="198">GP2</text>
<text x="102.8" y="202">9</text>
<text x="102.8" y="199.5">10</text>
<text x="190.8" y="202">8</text>
<text x="196.8" y="198">ADDR</text>
<text x="196.8" y="203.1">INT</text>
<text x="208.5" y="203.1">GP0</text>
<text x="208.5" y="200.6">GP1</text>
<text x="208.5" y="198">GP2</text>
<text x="217.1" y="202">9</text>
<text x="217.1" y="199.5">10</text>
<text x="88.5" y="205.1" transform="rotate(-90 88.5 205.1)">GND</text>
<text x="202.8" y="205.1" transform="rotate(-90 202.8 205.1)">GND</text>
</g>
<g font-size="2.1" fill="#800000">
<text x="87.4" y="211.7" transform="rotate(-90 87.4 211.7)">1*2</text>
<text x="201.7" y="211.7" transform="rotate(-90 201.7 211.7)">1*2</text>
</g>
<g font-size="1.8" fill="#505050">
<text x="80.1" y="87.1">U12</text>
<text x="194.4" y="87.1">U10</text>
<text x="297.3" y="118.6" transform="rotate(-90 297.3 118.6)">PINRC-2X04</text>
<text x="315.1" y="118.6" transform="rotate(-90 315.1 118.6)">PWR-NW</text>
<text x="334.1" y="120" transform="rotate(-90 334.1 120)">PWR-NE</text>
<text x="80.1" y="125.2">U13</text>
<text x="194.4" y="125.2">U11</text>
<text x="351.9" y="124.3" transform="rotate(-90 351.9 124.3)">PINRC-2X04</text>
<text x="297.3" y="182.1" transform="rotate(-90 297.3 182.1)">PINRC-2X04</text>
<text x="315.1" y="182.1" transform="rotate(-90 315.1 182.1)">PWR-SW</text>
<text x="334.1" y="183.4" transform="rotate(-90 334.1 183.4)">PWR-SE</text>
<text x="351.9" y="187.8" transform="rotate(-90 351.9 187.8)">PINRC-2X04</text>
</g>
<g font-size="1.4" fill="#505050">
<text x="52.7" y="91.1">BETA_5V'/6.4A</text>
<text x="60.4" y="93.7">EN1B</text>
<text x="127" y="91.1">E_SPI_V</text>
<text x="127" y="93.7">E_I2C_V</text>
<text x="167" y="91.1">BETA_5V'/6.4A</text>
<text x="175.5" y="93.7">EN1</text>
<text x="241.3" y="93.7">W_I2C_V</text>
<text x="241.3" y="91.1">JTAG_V</text>
<text x="60.4" y="96.2">EN3B</text>
<text x="175.5" y="96.2">EN3</text>
<text x="301.6" y="104.7" transform="rotate(-90 301.6 104.7)">SH_NW_V1/6.1D</text>
<text x="304.1" y="104.7" transform="rotate(-90 304.1 104.7)">SH_NW_V2/6.2E</text>
<text x="344.8" y="104.7" transform="rotate(-90 344.8 104.7)">E_I2C_V</text>
<text x="347.3" y="104.7" transform="rotate(-90 347.3 104.7)">E_SPI_V</text>
<text x="52.7" y="129.2">BETA_5V'/6.4A</text>
<text x="60.4" y="131.8">EN2B</text>
<text x="127" y="131.8">N_SPI_V</text>
<text x="127" y="129.2">N_I2C_V</text>
<text x="167" y="129.2">BETA_5V'/6.4A</text>
<text x="175.5" y="131.8">EN2</text>
<text x="241.3" y="131.8">S_SPI_V</text>
<text x="241.3" y="129.2">S_I2C_V</text>
<text x="60.4" y="134.3">EN4B</text>
<text x="175.5" y="134.3">EN4</text>
<text x="301.6" y="134.1" transform="rotate(-90 301.6 134.1)">RFAB_W_V</text>
<text x="306.7" y="134.9" transform="rotate(-90 306.7 134.9)">W_VW/9.2B</text>
<text x="309.2" y="134.9" transform="rotate(-90 309.2 134.9)">N_VW/9.2B</text>
<text x="339.7" y="134.9" transform="rotate(-90 339.7 134.9)">N_VN/9.4B</text>
<text x="342.2" y="134.9" transform="rotate(-90 342.2 134.9)">N_VE/9.4B</text>
<text x="344.8" y="133.2" transform="rotate(-90 344.8 133.2)">N_SPI_V</text>
<text x="347.3" y="133.2" transform="rotate(-90 347.3 133.2)">N_I2C_V</text>
<text x="304.1" y="138.3" transform="rotate(-90 304.1 138.3)">CSO_NW_V/6.3A</text>
<text x="301.6" y="168.2" transform="rotate(-90 301.6 168.2)">S_I2C_V</text>
<text x="304.1" y="168.2" transform="rotate(-90 304.1 168.2)">S_SPI_V</text>
<text x="306.7" y="168.2" transform="rotate(-90 306.7 168.2)">S_VW/9.4D</text>
<text x="309.2" y="168.2" transform="rotate(-90 309.2 168.2)">S_VS/9.4C</text>
<text x="339.7" y="168.2" transform="rotate(-90 339.7 168.2)">S_VE/9.2D</text>
<text x="342.2" y="168.2" transform="rotate(-90 342.2 168.2)">E_VE/9.2C</text>
<text x="344.8" y="168.2" transform="rotate(-90 344.8 168.2)">CSO_SE_V/6.5A</text>
<text x="347.3" y="168.2" transform="rotate(-90 347.3 168.2)">RFAB_E_V</text>
<text x="52.7" y="185.1">PMOD_SCL/6.7C</text>
<text x="111.8" y="185.1">EN3B</text>
<text x="167" y="185.1">PMOD_SCL/6.7C</text>
<text x="226" y="185.1">EN3</text>
<text x="52.7" y="187.6">PMOD_SDA/6.7C</text>
<text x="111.8" y="187.6">EN4B</text>
<text x="111.8" y="190.2">EN2B</text>
<text x="167" y="187.6">PMOD_SDA/6.7C</text>
<text x="226" y="187.6">EN4</text>
<text x="226" y="190.2">EN2</text>
<text x="111.8" y="192.7">EN1B</text>
<text x="111.8" y="197.8">U26_PWRGD/6.4B</text>
<text x="111.8" y="195.3">U26_SHDN/6.4B</text>
<text x="226" y="192.7">EN1</text>
<text x="226" y="197.8">U28_PWRGD/6.1B</text>
<text x="226" y="195.3">U28_SHDN/6.1B</text>
<text x="301.6" y="195.9" transform="rotate(-90 301.6 195.9)">JTAG_V</text>
<text x="304.1" y="196.7" transform="rotate(-90 304.1 196.7)">W_I2C_V</text>
<text x="111.8" y="202.9">U27_PWRGD/6.4C</text>
<text x="111.8" y="200.3">U27_SHDN/6.4C</text>
<text x="226" y="202.9">U29_PWRGD/6.1C</text>
<text x="226" y="200.3">U29_SHDN/6.1C</text>
<text x="344.8" y="201.8" transform="rotate(-90 344.8 201.8)">SH_SE_V2/6.4E</text>
<text x="347.3" y="201.8" transform="rotate(-90 347.3 201.8)">SH_SE_V1/6.4D</text>
<text x="89.4" y="209.7">MCP23009-E/MG</text>
<text x="203.7" y="209.7">MCP23009-E/MG</text>
</g>
</svg>
